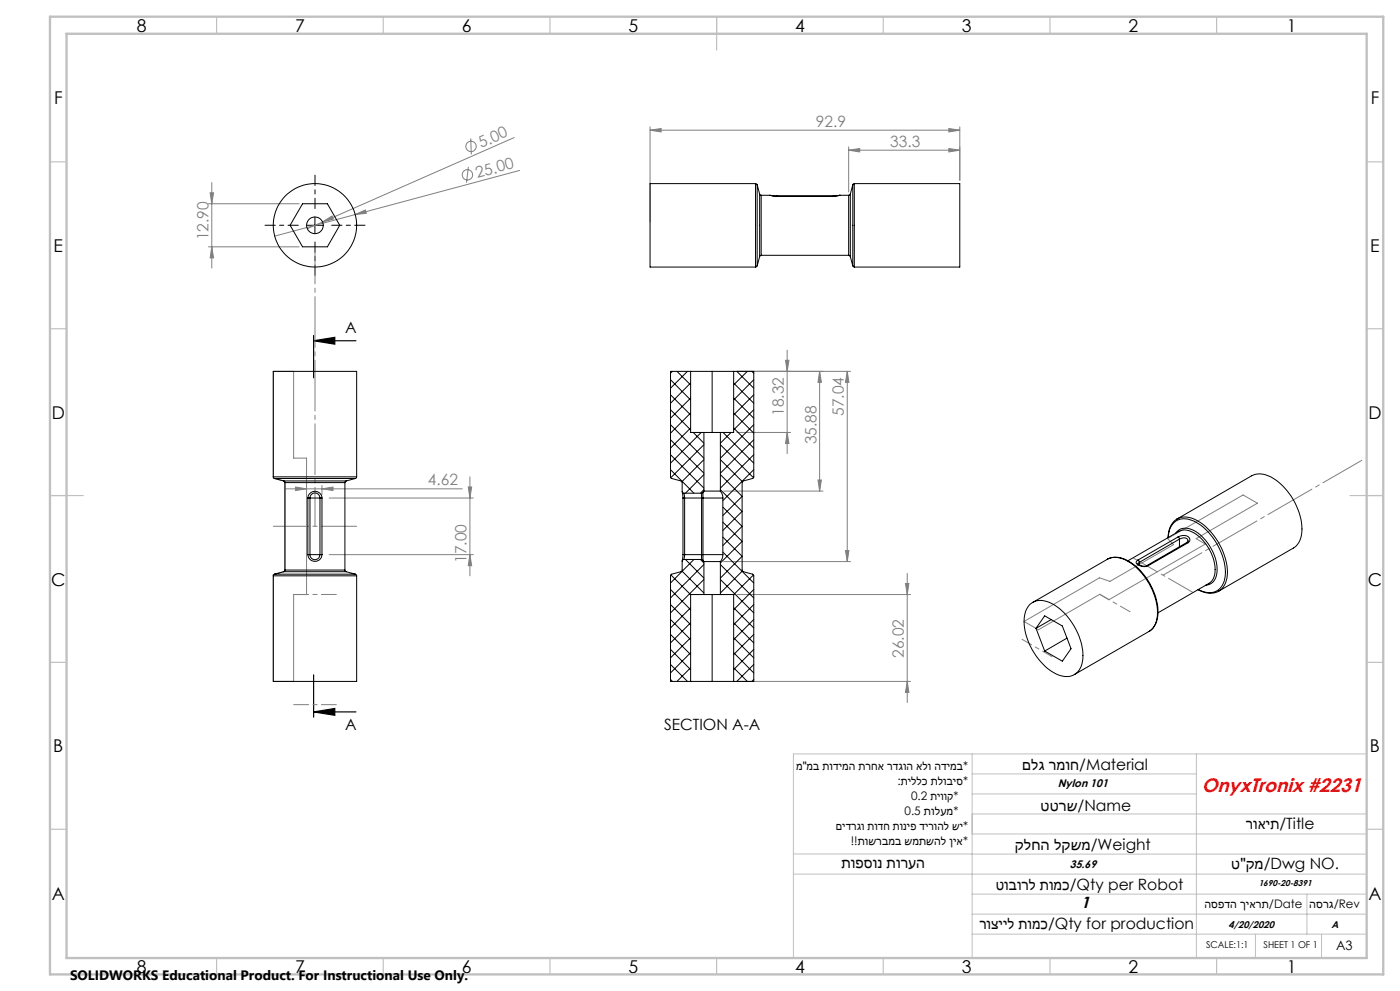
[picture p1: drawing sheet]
<svg xmlns="http://www.w3.org/2000/svg" width="420mm" height="297mm" viewBox="0 0 420 297" stroke-linecap="round" stroke-linejoin="round" font-family="sans-serif">
<g fill="none" stroke="#808080" stroke-width=".3">
<path d="M195 39l3.3-.5v1zM195 38v28.5M195 39h92.9M284.7 38.5l3.2 .5-3.2 .5zM287.9 38v16M63 57.8h1.1l-.6 3.3zM63.5 54.7v25.6M140.5 50l-.6 4.8M141.2 41.5l.2 4.8M154.2 41.2l-57.4 25.3M155.9 51.1l-73.5 19.7M254.6 45l3.3-.5v1z"/>
<path d="M254.6 44v13.5M254.6 45h33.3M284.7 44.5l3.2 .5-3.2 .5zM62.5 61.1h27.2M62.5 74h27.2M63.5 74l.6 3.3h-1.1zM96.8 66.5l2.8-1.8 .4 .9zM96.8 66.5l-4.6 2M106.5 64.3l3.1-1.4 .3 1zM82 111.3h6.1v26h3.9v40.9h-3.9v26h-6.1v-32l3.5-1v-27l-3.5-.9zM221.1 111.3h34.1M235.7 108h1l-.6 3.3z"/>
<path d="M236.1 104.9v31.1M245.9 111.3l.5 3.3h-1zM245.9 111.3v35.9M254.2 111.3l.5 3.3h-1.1zM254.2 111.3v57M221.1 129.6h16.1M236.1 129.6l.6 3.3h-1zM85.6 146.5h53.1M88.7 146l3.3 .5-3.3 .5zM96.6 146.5l3.3-.5v1zM96.6 145.5v2.7M98.7 149.3h43.3"/>
<path d="M140.5 145.9h1l-.5 3.4zM141 142.9v29.7M217.1 147.2h29.8M245.4 143.9h1l-.5 3.3zM98.7 166.2h43.3M141 166.2l.5 3.3h-1zM217.1 168.3h38.1M221.1 178.2h52.1M253.6 165h1.1l-.5 3.3zM271.6 174.9h1.1l-.5 3.3zM272.2 171.8v38.8M307.2 186.3l22.6-13.1 3.2 1 19.1-11-1.8-1.8 22.6-13.1 4.3 2.5-18.4 10.6 2.8 1.7-28.9 16.6-2.8-1.6-18.4 10.6z"/>
<path d="M221.1 204.2h52.1M272.2 204.2l.5 3.3h-1.1z"/>
<circle cx="140.2" cy="52.4" r="1.55"/>
<circle cx="141.3" cy="43.9" r="1.55"/>
</g>
<path d="M94.1 102.1h12.7M94.1 100.5v12.7M94.1 102.1l6.3-1v2zM94.1 202.2v12.7M94.1 213.4h12.7M94.1 213.4l6.3-1.1v2.1z" fill="none" stroke="#000" stroke-width=".35"/>
<path d="M89.5 67.5h-10M94.5 62.5v-10M94.5 72.5v10M99.5 67.5h10" fill="none" stroke="#000" stroke-width=".3" stroke-dasharray="15.2 1.3 1.3 1.3" stroke-dashoffset="12.1"/>
<path d="M92 67.5h5M94.5 65v5" fill="none" stroke="#000" stroke-width=".3"/>
<g fill="none" stroke="#c0c0c0" stroke-width=".3">
<path d="M291.6 226v61.1M291.6 231.9h67.3M291.6 237.9h67.3M358.9 226v61.1M410 226h-172v61.1M238 255.9h53.6M291.6 243.9h118.4M291.6 249.9h118.4M291.6 256h118.4M238 262h172M291.6 268h118.4M291.6 280h118.4"/>
<path d="M291.6 274h118.4M376.6 280v7.1M392.1 268v12M396.5 280v7.1"/>
</g>
<g fill="none" stroke="#c0c0c0" stroke-width=".35">
<path d="M65 5v5M115 5v5M165 5v5M215 5v10M265 5v5M315 5v5M365 5v5M15 48.5h5M410 48.5h5M15 98.5h5M410 98.5h5M15 148.5h10"/>
<path d="M405 148.5h10M15 198.5h5M410 198.5h5M15 248.5h5M410 248.5h5M65 287v5M115 287v5M165 287v5M215 287v5M265 287v5M315 287v5M365 287v5"/>
</g>
<path d="M15 5h400v287h-400zM20 10.1h390v277h-390z" fill="none" stroke="#c0c0c0" stroke-width=".7"/>
<path d="M340.1 167.3l17.7 10.2" fill="none" stroke="#808080" stroke-width=".3" stroke-dasharray="15.2 1.3 1.3 1.3" stroke-dashoffset="6.9"/>
<path d="M329.9 178.1l9.1 5.2M306.6 191.6l9 5.2" fill="none" stroke="#808080" stroke-width=".3" stroke-dasharray="15.2 1.3 1.3 1.3" stroke-dashoffset="11.9"/>
<path d="M348.9 172.4l59.6-34.4" fill="none" stroke="#808080" stroke-width=".3" stroke-dasharray="15.2 1.3 1.3 1.3" stroke-dashoffset="1.8"/>
<path d="M82 157.7h25" fill="none" stroke="#808080" stroke-width=".3" stroke-dasharray="15.2 1.3 1.3 1.3" stroke-dashoffset="4.6"/>
<path d="M88.1 178.2h12.8M88.1 211.2h12.8" fill="none" stroke="#808080" stroke-width=".3" stroke-dasharray="15.2 1.3 1.3 1.3" stroke-dashoffset="10.7"/>
<path d="M94.5 157.7v-84.3" fill="none" stroke="#808080" stroke-width=".3" stroke-dasharray="15.2 1.3 1.3 1.3" stroke-dashoffset="3.6"/>
<path d="M94.1 102.1l6.3-1v2zM94.1 213.4l6.3-1.1v2.1z" fill="#000"/>
<g fill="#808080">
<path d="M106.5 64.3l3.1-1.4 .3 1z"/>
<path d="M96.8 66.5l2.8-1.8 .4 .9z"/>
<path d="M96.6 146.5l3.3-.5v1zM88.7 146l3.3 .5-3.3 .5zM284.7 44.5l3.2 .5-3.2 .5zM254.6 45l3.3-.5v1z"/>
<path d="M195 39l3.3-.5v1zM284.7 38.5l3.2 .5-3.2 .5z"/>
<path d="M245.4 143.9h1l-.5 3.3zM245.9 111.3l.5 3.3h-1zM253.6 165h1.1l-.5 3.3zM254.2 111.3l.5 3.3h-1.1z"/>
<path d="M236.1 129.6l.6 3.3h-1zM235.7 108h1l-.6 3.3z"/>
<path d="M63 57.8h1.1l-.6 3.3zM63.5 74l.6 3.3h-1.1z"/>
<path d="M140.5 145.9h1l-.5 3.4zM141 166.2l.5 3.3h-1z"/>
<path d="M271.6 174.9h1.1l-.5 3.3zM272.2 204.2l.5 3.3h-1.1z"/>
</g>
<g fill="none" stroke="#000" stroke-width=".3">
<path d="M226.7 55l.5 .4M226.7 55h-31.7v25h31.7M226.7 55v25M227.2 55.4v24.3M227.2 55.4l.7 2.8M227.9 58.2l.5 .3M227.9 58.2v18.7M228.4 58.5v18M228.4 58.5h2.6M231 58.5l.1 .1M231 58.5l2 .3M231.1 58.6l1.9 .2"/>
<path d="M233 58.8h.1M233 58.8h17.1M250 58.8h.1M251.8 58.6h.1M252 58.5l-2 .3M252 58.5h2.6M254.6 58.5v18M255.1 58.2l-.5 .3M255.1 58.2v18.7M255.8 55.4v24.3M255.8 55.4l-.7 2.8M256.3 55l-.5 .4"/>
<path d="M256.3 55h31.6v25h-31.6M256.3 55v25M90.8 61.1h7.4l3.7 6.4-3.7 6.5h-7.4l-3.8-6.5zM227.2 79.7l-.5 .3M227.9 76.9l-.7 2.8M228.4 76.5l-.5 .4M228.4 76.5h26.2M254.6 76.5l.5 .4M255.1 76.9l.7 2.8M255.8 79.7l.5 .3M201.2 118.3l6 6.1M201.2 113.8l6 6.1"/>
<path d="M201.7 111.3l-.5 .6M203.1 111.3l4.1 4.1M206.2 111.3l-5 5M207.2 114.8l-6 6.1M207.2 119.3l-6 6M207.2 111.3v18.3h4M213.6 111.3v18.3M220.1 119.3l6 6M220.1 114.8l6 6.1M220.1 111.3v18.3h-4M221.1 111.3l5 5M224.2 111.3l-4.1 4.1"/>
<path d="M225.6 111.3l.5 .6M226.1 113.8l-6 6.1M226.1 118.3l-6 6.1M201.2 136.3l10 10M201.2 131.8l10 10M201.2 122.8l6 6M201.2 127.3l10 10M207.2 123.8l-6 6M207.2 128.3l-6 6M208 129.6l3.2 3.2M210.4 129.6l-9.2 9.2M211.2 137.8l-6.6 6.6"/>
<path d="M211.2 133.3l-10 9.9M211.2 129.6h4.9M211.2 129.6v17.6M216.1 137.8l6.6 6.6M216.1 133.3l10 9.9M216.1 129.6v17.6M216.9 129.6l9.2 9.2M219.3 129.6l-3.2 3.2M220.1 128.3l6 6M220.1 123.8l6 6M226.1 122.8l-6 6M226.1 127.3l-10 10"/>
<path d="M226.1 131.8l-10 10M226.1 136.3l-10 10M82 142.9l.3 .5M82 142.9v-31.6h25v31.6M82 142.9h25M82.3 143.4h24.3M82.3 143.4l2.8 .7M85.1 144.1l.4 .5M85.1 144.1h18.8M85.5 144.6h18M85.5 144.6v26.2M92.4 149.3a2.12 2.12 0 0 1 2.1-2.1 2.12 2.12 0 0 1 2.1 2.1"/>
<path d="M92.4 149.3h.6M92.4 149.3v16.9M93 149.3a1.5 1.5 0 0 1 1.5-1.6 1.5 1.5 0 0 1 1.5 1.6M93 149.3h3M93 149.3v16.9M96 149.3h.6M96 149.3v16.9M96.6 149.3v16.9M103.5 144.6v26.2M103.9 144.1l-.4 .5M106.6 143.4l-2.7 .7M107 142.9l-.4 .5"/>
<path d="M201.2 140.8l7 7M204.7 147.4l.2 1.9M204.9 149.3h.5M204.9 149.3v16.9M205.2 147.8l-.6-.5v-2.9l-3.1-1-.3-.5v-31.6h24.9v31.7l-.3 .4-2.9 .8-.3 .3v26.4l.4 .4 2.8 .8 .3 .5v31.6h-24.9v-31.7l.3-.4 3-.9 .1-3 .6-.5M205.2 147.8l.2 1.5M205.2 147.8h5.3M205.4 149.3h5.1M205.4 149.3v16.9M210.5 147.8v1.5M210.5 149.3h.4M210.5 149.3v16.9"/>
<path d="M210.9 149.3h6M210.9 147.6v1.7M210.9 147.6l-.4 .2M210.9 149.3v16.9M211.2 146.8l-1.1 1M211.2 142.2l-5.6 5.6M211.2 147.2l-.3 .4M211.2 147.2h4.9M216.1 142.2l6.5 6.6-5.7 5.7M216.1 146.8l6.5 6.5M216.1 147.2l.6 .9 .2 1.2M216.9 152l5.7 5.7-5.7 5.8"/>
<path d="M216.9 156.5l5.7 5.7-6.5 6.5M216.9 149.3v16.9M222.6 153.2l-5.7 5.8M226.1 140.8l-9.2 9.2M352.7 159.8a3.9 3.9 0 0 1 5.7-.7 14.2 14.2 0 0 1 6.6 13.1 3.5 3.5 0 0 1-3.3 3.2M353.1 155.5a6.2 6.2 0 0 0-2.7 5.6M353.1 155.5l22.4-12.9a7.1 7.1 0 0 1 7.7 1.6 18.8 18.8 0 0 1 7.2 16.5 5.4 5.4 0 0 1-2.4 3.5l-22.4 13M353.1 155.5a6.4 6.4 0 0 1 6.8 1 19.3 19.3 0 0 1 8.3 16 5.7 5.7 0 0 1-2.6 4.7M82 172.6v31.6h25v-31.6M82 172.6h25M82.3 172.1l-.3 .5M82.3 172.1h24.3"/>
<path d="M85.1 171.3h18.8M85.1 171.3l-2.8 .8M85.5 170.8l-.4 .5M85.5 170.8h18M92.4 166.2a2.12 2.12 0 0 0 2.1 2 2.12 2.12 0 0 0 2.1-2M92.4 166.2h.6M93 166.2a1.5 1.5 0 0 0 1.5 1.6 1.5 1.5 0 0 0 1.5-1.6M93 166.2h3M96 166.2h.6M103.5 170.8l.4 .5M103.9 171.3l2.7 .8M106.6 172.1l.4 .5"/>
<path d="M201.2 176.7l6 6M201.3 172.3l5.9 5.9M204.6 171.1l6.6 6.6M204.9 166.2l-.2 1.9M204.9 166.2h.5M205.2 167.7h5.3M205.4 166.2l-.2 1.5M205.4 166.2h5.1M205.6 167.7l5.6 5.5M207.2 178.2h4M207.2 178.2v26M208.2 167.7l-7 7"/>
<path d="M210.1 167.7l1.1 1M210.5 166.2v1.5M210.5 166.2h.4M210.5 167.7l.4 .2M210.9 166.2h6M210.9 167.9l.3 .4M210.9 166.2v1.7M211.2 178.2h.1M211.2 169.2l-10 10M211.2 173.7l-10 10M211.2 168.3h4.9M211.2 178.2h4.9"/>
<path d="M211.2 168.3v9.9M213.6 178.2v26M216.1 178.2h.1M216.1 173.7l10 10M216.1 169.2l10 10M216.1 178.2h4M216.1 168.3v9.9M216.9 161l5.7 5.7-6.5 6.5M216.9 165.4l9.2 9.3M216.9 166.2l-.2 1.2-.6 .9M220.1 178.2v26M222.7 171.1l-6.6 6.6"/>
<path d="M226.1 172.3l-6 5.9M226.1 176.7l-6 6M332.2 167.6a7.2 7.2 0 0 1 7.8 1.6 18.8 18.8 0 0 1 7.3 15.7 5.7 5.7 0 0 1-2.6 4.4M332.2 167.6a6.8 6.8 0 0 1 7.3 1.4 18.8 18.8 0 0 1 7.6 16.3 5.5 5.5 0 0 1-2.4 4M332.2 167.6l-22.4 12.9M338.4 168.1l15.3-8.9a5.6 5.6 0 0 1 6.1 1.7 13.2 13.2 0 0 1 4.5 11.6l-.6 1.4-1 .9-15.3 8.9M341.4 167.8l-.6 .8a2.98 2.98 0 0 0 3.6 1M341.4 167.8l.4 .7M341.8 168.5l-.3 .3a1.36 1.36 0 0 0 1.6 .9l1-.2M341.8 168.5v.9M344.1 169.5l.3 .1M350.5 161.1a5 5 0 0 1 5.2-5.6 14 14 0 0 1 9.6 7.8 13.3 13.3 0 0 1 1.4 12 4.7 4.7 0 0 1-6.5 1.7l-.7-.3"/>
<path d="M353.4 160.9a2.41 2.41 0 0 1 3.6 .8l-.1 .4-.5 .6M353.4 160.9l.4 .7M353.4 160.9l-12 6.9M353.8 161.6l.5-.2a1.37 1.37 0 0 1 2.1 .7l-.3 .5M353.8 161.6l-12 6.9M353.8 161.6v2.3M356.4 162.7l-.3-.1-12 6.9M356.4 162.7l-12 6.9M359.4 176.7a6.2 6.2 0 0 0 6.2 .5M201.2 199.1l5 5.1M201.2 194.6l6 6.1M201.2 190.1l6 6.1"/>
<path d="M201.2 185.7l6 6M201.2 181.2l6 6M207.2 182.1l-6 6.1M207.2 186.7l-6 6M207.2 191.1l-6 6.1M207.2 195.6l-6 6.1M220.1 191.1l6 6.1M220.1 186.7l6 6M220.1 195.6l6 6.1M220.1 182.1l6 6.1M226.1 181.2l-6 6M226.1 185.7l-6 6"/>
<path d="M226.1 190.1l-6 6.1M226.1 194.6l-6 6.1M226.1 199.1l-5 5.1M308.9 181.2a5.5 5.5 0 0 1 6.7-.3 19 19 0 0 1 9.2 17 5 5 0 0 1-7.3 4.4 18.5 18.5 0 0 1-10.1-17.8l.5-1.9zM310.8 188.3l2.6-3.7 5.3 3 2.6 6.8-2.6 3.8-5.3-3.1M310.8 188.3l2.6 6.8M315.3 185.7l-4.5 2.6M320.1 191.2l-6.7 3.9M344.7 189.3l-22.4 12.9M201.2 203.6l.5 .6M207.2 200.1l-4.1 4.1M220.1 200.1l4.1 4.1"/>
<path d="M226.1 203.6l-.5 .6"/>
<circle cx="94.5" cy="67.5" r="2.51"/>
<circle cx="94.5" cy="67.5" r="12.5"/>
</g>
<text font-size="5.8" fill="#f00" x="360.5" y="237.4">OnyxTronix #2231</text>
<g font-size="5.3">
<text x="41" y="9.5">8</text>
<text x="88.5" y="9.5">7</text>
<text x="138.5" y="9.5">6</text>
<text x="188.5" y="9.5">5</text>
<text x="238.5" y="9.5">4</text>
<text x="288.5" y="9.5">3</text>
<text x="338.5" y="9.5">2</text>
<text x="386" y="9.5">1</text>
<text x="16.2" y="31.3">F</text>
<text x="411.2" y="31.3">F</text>
<text x="16.1" y="75.5">E</text>
<text x="411.1" y="75.5">E</text>
<text x="15.5" y="125.5">D</text>
<text x="410.5" y="125.5">D</text>
<text x="15.4" y="175.5">C</text>
<text x="410.4" y="175.5">C</text>
<text x="16" y="225.5">B</text>
<text x="411" y="225.5">B</text>
<text x="15.5" y="269.8">A</text>
<text x="410.5" y="269.8">A</text>
<text x="41" y="291.5">8</text>
<text x="88.5" y="291.5">7</text>
<text x="138.5" y="291.5">6</text>
<text x="188.5" y="291.5">5</text>
<text x="238.5" y="291.5">4</text>
<text x="288.5" y="291.5">3</text>
<text x="338.5" y="291.5">2</text>
<text x="386" y="291.5">1</text>
</g>
<text font-size="4.8" x="324.3" y="272">1</text>
<g font-size="4.7" fill="#808080">
<text x="244.7" y="38">92.9</text>
<text x="144.4" y="44.4" transform="rotate(-24 144.4 44.4)">5.00</text>
<text x="267.1" y="44">33.3</text>
<text x="143.2" y="53.4" transform="rotate(-15 143.2 53.4)">25.00</text>
<text x="62.6" y="72" transform="rotate(-90 62.6 72)">12.90</text>
<text x="235.2" y="124.6" transform="rotate(-90 235.2 124.6)">18.32</text>
<text x="253.2" y="124.6" transform="rotate(-90 253.2 124.6)">57.04</text>
<text x="244.9" y="133.2" transform="rotate(-90 244.9 133.2)">35.88</text>
<text x="128.4" y="145.5">4.62</text>
<text x="140" y="168.7" transform="rotate(-90 140 168.7)">17.00</text>
<text x="271.2" y="197.2" transform="rotate(-90 271.2 197.2)">26.02</text>
</g>
<g font-size="4.7">
<text x="103.6" y="99.9">A</text>
<text x="103.6" y="218.7">A</text>
<text x="199.2" y="218.7">SECTION A-A</text>
<text x="306.7" y="230.7">םלג רמוח/Material</text>
<text x="312.2" y="243">טטרש/Name</text>
<text x="373.8" y="248.3">רואית/Title</text>
<text x="304.5" y="254.7">קלחה לקשמ/Weight</text>
<text x="252.4" y="260.3">תופסונ תורעה</text>
<text x="369.4" y="260.6">ט&quot;קמ/Dwg NO.</text>
<text x="298.7" y="266.8">טובורל תומכ/Qty per Robot</text>
<text x="293.8" y="278.4">רוצייל תומכ/Qty for production</text>
</g>
<text font-size="4.1" x="21" y="293.7">SOLIDWORKS Educational Product. For Instructional Use Only.</text>
<text font-size="3.9" x="400.8" y="284.6">A3</text>
<g font-size="3.5">
<text x="238.8" y="230.7">מ&quot;מב תודימה תרחא רדגוה אלו הדימב*</text>
<text x="269.2" y="235.2">:תיללכ תלוביס*</text>
<text x="273.3" y="239.8">0.2 תיווק*</text>
<text x="271.4" y="244.3">0.5 תולעמ*</text>
<text x="250.8" y="248.8">םידרגו תודח תוניפ דירוהל שי*</text>
<text x="255.2" y="253.3">!!תושרבמב שמתשהל ןיא*</text>
<text x="361.3" y="272">הספדה ךיארת/Date</text>
<text x="392.8" y="272">הסרג/Rev</text>
</g>
<g font-size="3.3">
<text x="317.3" y="235.9">Nylon 101</text>
<text x="320.9" y="260.2">35.69</text>
</g>
<g font-size="2.9">
<text x="368.6" y="278.1">4/20/2020</text>
<text x="399.5" y="278.1">A</text>
</g>
<g font-size="2.8">
<text x="361.8" y="284.1">SCALE:1:1</text>
<text x="379.1" y="284.1">SHEET 1 OF 1</text>
</g>
<text font-size="2.6" x="377.6" y="265.5">1690-20-8391</text>
</svg>
